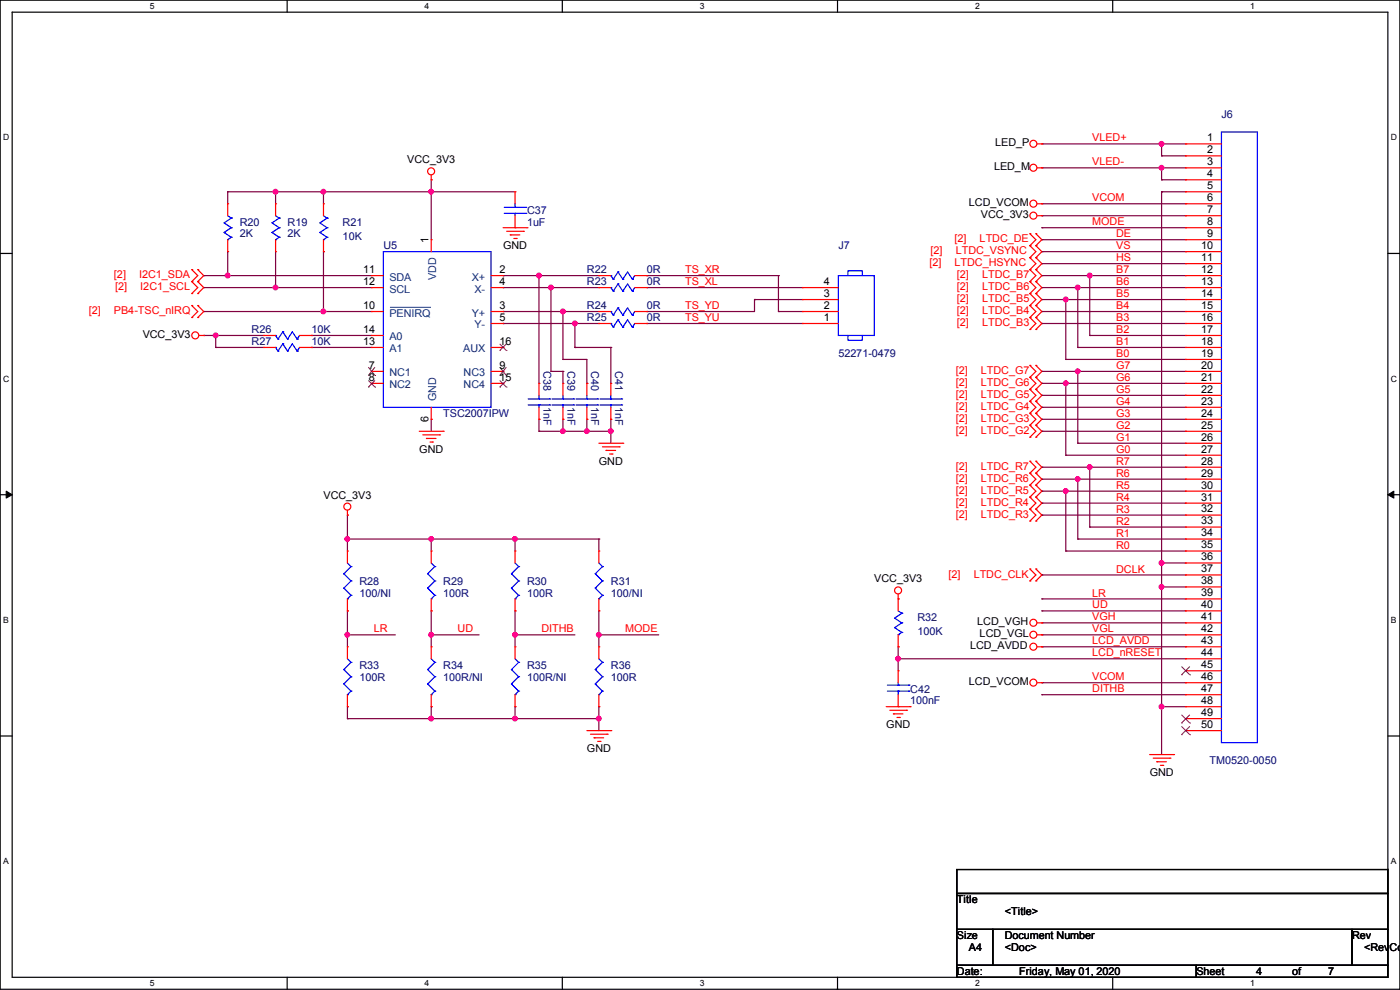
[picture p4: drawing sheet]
<svg xmlns="http://www.w3.org/2000/svg" width="297mm" height="210mm" viewBox="0 0 297 210" stroke-linecap="round" stroke-linejoin="round" font-family="sans-serif">
<path d="M0 0h297v209.8h-297zM2.6 2.6h291.8v204.7h-291.8z" fill="none" stroke="#000" stroke-width=".25"/>
<g fill="#fff">
<path d="M31.7 .3h1v2h-1z"/>
<path d="M31.7 207.6h1v1.9h-1z"/>
</g>
<path d="M60.9 0v2.6M60.9 207.3v2.5" fill="none" stroke="#000" stroke-width=".25"/>
<g fill="#fff">
<path d="M90.1 .3h1v2h-1z"/>
<path d="M90.1 207.6h1v1.9h-1z"/>
</g>
<path d="M119.3 0v2.6M119.3 207.3v2.5" fill="none" stroke="#000" stroke-width=".25"/>
<g fill="#fff">
<path d="M148.5 .3h.9v2h-.9z"/>
<path d="M148.5 207.6h.9v1.9h-.9z"/>
</g>
<path d="M177.7 0v2.6M177.7 207.3v2.5" fill="none" stroke="#000" stroke-width=".25"/>
<g fill="#fff">
<path d="M206.8 .3h1v2h-1z"/>
<path d="M206.8 207.6h1v1.9h-1z"/>
</g>
<path d="M236.1 0v2.6M236.1 207.3v2.5" fill="none" stroke="#000" stroke-width=".25"/>
<g fill="#fff">
<path d="M265.2 .3h1v2h-1z"/>
<path d="M265.2 207.6h1v1.9h-1z"/>
<path d="M.7 28.2h1.2v1.9h-1.2z"/>
<path d="M295.1 28.2h1.2v1.9h-1.2z"/>
<path d="M.7 79.3h1.2v2h-1.2z"/>
<path d="M295.1 79.3h1.2v2h-1.2z"/>
</g>
<path d="M0 53.8h2.6M294.4 53.8h2.6" fill="none" stroke="#000" stroke-width=".25"/>
<g fill="#fff">
<path d="M.7 130.5h1.2v2h-1.2z"/>
<path d="M295.1 130.5h1.1v2h-1.1z"/>
</g>
<path d="M0 104.9h2.6M294.4 104.9h2.6" fill="none" stroke="#000" stroke-width=".25"/>
<path d="M1.3 104.2l1.3 .7-1.3 .8zM294.4 104.9l1.3-.7v1.5z" fill="#000" stroke="#000" stroke-width=".21"/>
<g fill="#fff">
<path d="M.7 181.7h1.2v2h-1.2z"/>
<path d="M295.1 181.7h1.1v2h-1.1z"/>
</g>
<path d="M0 156.1h2.6M294.4 156.1h2.6M203 184.4h91.4v5.1h-91.4zM203 189.5h91.4v7.6h-91.4zM203 197.1h7.6v7.7h-7.6zM210.6 197.1h76.2v7.7h-76.2zM286.8 197.1h7.6v7.7h-7.6zM203 204.8h50.8v2.5h-50.8zM253.8 204.8h40.6v2.5h-40.6z" fill="none" stroke="#000" stroke-width=".25"/>
<g fill="none" stroke="#800040" stroke-width=".25">
<path d="M91.5 38.1h.1M91.5 38.1v12.7M221 30.5h.1M221 35.6h.1M221 30.5h30.5M221 35.6h30.5M246.4 33.1h.1M246.4 30.5h.1M246.4 38.1h.1M246.4 35.6h.1M246.4 33.1h5.1M246.4 38.1h5.1"/>
<path d="M246.4 30.5v2.6M246.4 35.6v2.5M43.2 58.5h.1M43.2 58.5h35.6M48.3 58.5h.1M48.3 40.7h.1M48.3 40.7h61M48.3 40.7v2.5M48.3 53.4v5.1M58.5 40.7h.1M58.5 40.7v2.5M58.5 53.4v7.6"/>
<path d="M68.6 53.4h.1M68.6 40.7h.1M68.6 40.7v2.5M68.6 53.4v12.7M91.5 40.7h.1M106.7 58.5h.1M106.7 58.5h20.3M114.3 58.5h.1M114.3 58.5v22.8M137.2 58.5h.1M137.2 58.5h27.9M165.1 58.5h.1"/>
<path d="M165.1 58.5v7.6M221 43.2h.1M221 45.8h.1M221 48.3h.1M221 50.8h.1M221 53.4h.1M221 55.9h.1M221 58.5h.1M221 43.2h30.5M221 45.8h30.5M221 48.3h30.5M221 50.8h30.5"/>
<path d="M221 53.4h30.5M221 55.9h30.5M221 58.5h30.5M231.2 58.5h.1M231.2 58.5v12.7M246.4 40.7h.1M246.4 40.7v119.4M246.4 40.7h5.1M43.2 66.1h.1M43.2 71.2h.1M43.2 61h.1M43.2 61h35.6"/>
<path d="M43.2 66.1h35.6M43.2 71.2h12.7M45.8 71.2h.1M45.8 73.7h.1M45.8 73.7h10.1M45.8 71.2v2.5M58.5 61h.1M66.1 71.2h.1M66.1 73.7h.1M66.1 71.2h12.7M66.1 73.7h12.7M68.6 66.1h.1"/>
<path d="M106.7 66.1h.1M106.7 68.6h.1M106.7 61h.1M106.7 61h20.3M106.7 66.1h20.3M106.7 68.6h20.3M116.9 61h.1M116.9 78.8h.1M116.9 78.8h2.5M116.9 61v17.8M119.4 66.1h.1M119.4 76.2h.1"/>
<path d="M119.4 78.8h.1M119.4 76.2h5.1v5.1M119.4 66.1v10.1M119.4 78.8v2.5M122 73.7h.1M122 68.6h.1M122 73.7h7.6M122 68.6v5.1M129.6 73.7h.1M129.6 73.7v7.6M137.2 61h.1M137.2 66.1h.1"/>
<path d="M137.2 68.6h.1M137.2 61h33M137.2 68.6h33M160.1 63.5h.1M160.1 63.5h10.1M160.1 63.5v2.6h-22.9M165.1 66.1h.1M165.1 66.1h5.1M221 66.1h.1M221 68.6h.1M221 61h.1M221 63.5h.1"/>
<path d="M221 78.8h.1M221 61h30.5M221 63.5h30.5M221 66.1h30.5M221 68.6h30.5M221 78.8h30.5M226.1 63.5h.1M226.1 76.2h.1M226.1 76.2h25.4M226.1 63.5v12.7M228.6 61h.1M228.6 73.7h.1"/>
<path d="M228.6 78.8h.1M228.6 73.7h22.9M228.6 61v12.7M228.6 78.8v15.2M231.2 71.2h.1M231.2 71.2h20.3M91.5 88.9h.1M91.5 88.9v2.6M114.3 88.9h.1M114.3 91.5h.1M114.3 91.5h15.3M114.3 88.9v2.6"/>
<path d="M119.4 91.5h.1M119.4 88.9h.1M119.4 88.9v2.6M124.5 81.3h.1M124.5 88.9h.1M124.5 91.5h.1M124.5 88.9v2.6M129.6 88.9h.1M129.6 91.5h.1M129.6 88.9v5.1M221 83.9h.1M221 86.4h.1"/>
<path d="M221 91.5h.1M221 88.9h.1M221 81.3h.1M221 99.1h.1M221 81.3h30.5M221 83.9h30.5M221 86.4h30.5M221 91.5h30.5M221 99.1h30.5M221 88.9h30.5M226.1 81.3h.1M226.1 96.6h.1"/>
<path d="M226.1 96.6h25.4M226.1 81.3v15.3M228.6 94h.1M228.6 94h22.9M231.2 99.1h.1M231.2 99.1v12.7M73.7 114.3h.1M73.7 109.3h.1M73.7 114.3h53.3M73.7 109.3v7.6M91.5 114.3h.1M91.5 114.3v2.6"/>
<path d="M109.3 114.3h.1M109.3 114.3v2.6M127 114.3h.1M127 114.3v2.6M221 106.7h.1M221 109.3h.1M221 104.2h.1M221 101.6h.1M221 101.6h30.5M221 104.2h30.5M221 106.7h30.5M221 109.3h30.5"/>
<path d="M226.1 104.2h.1M226.1 116.9h.1M226.1 116.9h25.4M226.1 104.2v12.7M228.6 101.6h.1M228.6 114.3h.1M228.6 114.3h22.9M228.6 101.6v12.7M231.2 111.8h.1M231.2 111.8h20.3M246.4 119.4h.1M246.4 119.4h5.1"/>
<path d="M73.7 134.7h.1M73.7 129.6h.1M73.7 134.7h10.2M73.7 129.6v7.6M91.5 134.7h.1M91.5 129.6h.1M91.5 134.7h10.1M91.5 129.6v7.6M109.3 134.7h.1M109.3 129.6h.1M109.3 134.7h12.7M109.3 129.6v7.6"/>
<path d="M127 134.7h.1M127 129.6h.1M127 134.7h12.7M127 129.6v7.6M190.5 139.7h.1M190.5 137.2h.1M190.5 139.7h61M190.5 137.2v5.1M221 127h.1M221 129.6h.1M221 132.1h.1M221 134.7h.1"/>
<path d="M221 137.2h.1M221 122h.1M221 127h30.5M221 129.6h30.5M221 132.1h30.5M221 134.7h30.5M221 137.2h30.5M221 122h30.5M246.4 124.5h.1M246.4 124.5h5.1M73.7 149.9h.1M73.7 152.4h.1"/>
<path d="M73.7 149.9v2.5M73.7 152.4h53.3M91.5 149.9h.1M91.5 152.4h.1M91.5 149.9v2.5M109.3 149.9h.1M109.3 152.4h.1M109.3 149.9v2.5M127 149.9h.1M127 152.4h.1M127 149.9v5.1M221 144.8h.1"/>
<path d="M221 147.4h.1M221 144.8h30.5M221 147.4h30.5M246.4 149.9h.1M246.4 149.9h5.1"/>
</g>
<g fill="#f0f" stroke="#f0f" stroke-width=".25">
<circle cx="246.4" cy="35.6" r=".49"/>
<circle cx="190.5" cy="139.7" r=".49"/>
<circle cx="231.2" cy="58.4" r=".49"/>
<circle cx="228.6" cy="61" r=".49"/>
<circle cx="246.4" cy="149.9" r=".49"/>
<circle cx="246.4" cy="119.4" r=".49"/>
<circle cx="246.4" cy="30.5" r=".49"/>
<circle cx="109.2" cy="134.6" r=".49"/>
<circle cx="73.7" cy="134.6" r=".49"/>
<circle cx="91.5" cy="134.6" r=".49"/>
<circle cx="127" cy="134.6" r=".49"/>
<circle cx="127" cy="152.4" r=".49"/>
<circle cx="109.2" cy="152.4" r=".49"/>
<circle cx="91.5" cy="152.4" r=".49"/>
<circle cx="109.2" cy="114.3" r=".49"/>
<circle cx="73.7" cy="114.3" r=".49"/>
<circle cx="91.5" cy="114.3" r=".49"/>
<circle cx="226.1" cy="63.5" r=".49"/>
<circle cx="228.6" cy="78.8" r=".49"/>
<circle cx="226.1" cy="81.3" r=".49"/>
<circle cx="226.1" cy="104.2" r=".49"/>
<circle cx="228.6" cy="101.6" r=".49"/>
<circle cx="231.2" cy="99.1" r=".49"/>
<circle cx="246.4" cy="124.5" r=".49"/>
<circle cx="68.6" cy="66.1" r=".49"/>
<circle cx="45.7" cy="71.1" r=".49"/>
<circle cx="116.9" cy="61" r=".49"/>
<circle cx="48.3" cy="58.4" r=".49"/>
<circle cx="58.4" cy="61" r=".49"/>
<circle cx="68.6" cy="40.7" r=".49"/>
<circle cx="91.5" cy="40.7" r=".49"/>
<circle cx="114.3" cy="58.4" r=".49"/>
<circle cx="129.6" cy="91.5" r=".49"/>
<circle cx="124.5" cy="91.5" r=".49"/>
<circle cx="119.4" cy="91.5" r=".49"/>
<circle cx="119.4" cy="66.1" r=".49"/>
<circle cx="121.9" cy="68.6" r=".49"/>
<circle cx="58.4" cy="40.7" r=".49"/>
</g>
<g fill="none" stroke="#f00" stroke-width=".25">
<path d="M91.5 38.1h.1M91.5 37.1v1M220 30.5h1M220 35.6h1M221 30.5h.1M221 35.6h.1M251.5 30.5h.1M251.5 33.1h.1M251.5 35.6h.1M251.5 38.1h.1M251.5 30.5h7.6M251.5 35.6h7.6"/>
<path d="M251.5 33.1h7.6M251.5 38.1h7.6M40.7 59.7h.1M40.7 57.2h.1M40.7 59.7l1.3 1.3-1.3 1.3M40.7 57.2l1.3 1.3-1.3 1.2M42 59.7h.1M42 57.2h.1M42 59.7l1.2 1.3-1.2 1.3M42 57.2l1.2 1.3-1.2 1.2M48.3 43.2h.1M48.3 53.4h.1"/>
<path d="M48.3 43.2v2.6M48.3 50.8v2.6M58.5 43.2h.1M58.5 53.4h.1M58.5 43.2v2.6M58.5 50.8v2.6M68.6 43.2h.1M68.6 53.4h.1M68.6 43.2v2.6M68.6 50.8v2.6M78.8 58.5h.1M78.8 58.5h2.5"/>
<path d="M91.5 50.8h.1M91.5 50.8v2.6M104.2 58.5h2.5M106.7 58.5h.1M106.7 48.3h5.1M107.5 49.1h3.5M108.2 49.8h.1M108.2 49.8h2.1M109 50.6h.5M109.3 48.3h.1M109.3 40.7h.1M109.3 40.7v2.5"/>
<path d="M109.3 45.8v2.5M109.5 50.6h.1M111 49.1h.1M111.8 48.3h.1M127 58.5h.1M127 58.5h2.6M134.7 58.5h2.5M137.2 58.5h.1M218.5 52.1h.1M218.5 49.6h.1M218.5 59.7h.1M218.5 57.2h.1"/>
<path d="M218.5 54.7h.1M218.5 49.6l1.3 1.2-1.3 1.3M218.5 57.2l1.3 1.3-1.3 1.2M218.5 54.7l1.3 1.2-1.3 1.3M218.5 52.1l1.3 1.3-1.3 1.3M218.5 59.7l1.3 1.3-1.3 1.3M219.8 49.6h.1M219.8 52.1h.1M219.8 57.2h.1M219.8 59.7h.1M219.8 54.7h.1M219.8 49.6l1.2 1.2-1.2 1.3"/>
<path d="M219.8 57.2l1.2 1.3-1.2 1.2M219.8 54.7l1.2 1.2-1.2 1.3M219.8 52.1l1.2 1.3-1.2 1.3M219.8 59.7l1.2 1.3-1.2 1.3M220 45.8h1M220 43.2h1M221 45.8h.1M221 43.2h.1M251.5 40.7h.1M251.5 43.2h.1M251.5 45.8h.1M251.5 48.3h.1"/>
<path d="M251.5 50.8h.1M251.5 53.4h.1M251.5 55.9h.1M251.5 58.5h.1M251.5 45.8h7.6M251.5 43.2h7.6M251.5 48.3h7.6M251.5 40.7h7.6M251.5 50.8h7.6M251.5 53.4h7.6M251.5 55.9h7.6M251.5 58.5h7.6"/>
<path d="M40.7 62.3h.1M40.7 67.4h.1M40.7 64.8h.1M40.7 64.8l1.3 1.3-1.3 1.3M42 62.3h.1M42 64.8h.1M42 67.4h.1M42 64.8l1.2 1.3-1.2 1.3M42.2 71.2h1M43.2 71.2h.1M55.9 71.2h.1M55.9 73.7h.1"/>
<path d="M55.9 71.2h2.6M55.9 73.7h2.6M63.5 71.2h2.6M63.5 73.7h2.6M66.1 71.2h.1M66.1 73.7h.1M78.8 66.1h.1M78.8 61h.1M78.8 71.2h.1M78.8 73.7h.1M78.8 78.8h.1M78.8 71.2h2.5"/>
<path d="M78.8 61h2.5M78.8 66.1h2.5M78.8 73.7h2.5M78.8 78.8h2.5M104.2 61h2.5M104.2 66.1h2.5M104.2 68.6h2.5M104.2 73.7h2.5M104.2 78.8h2.5M106.7 61h.1M106.7 66.1h.1M106.7 68.6h.1"/>
<path d="M106.7 73.7h.1M106.7 78.8h.1M127 61h.1M127 68.6h.1M127 66.1h.1M127 61h2.6M127 66.1h2.6M127 68.6h2.6M134.7 61h2.5M134.7 66.1h2.5M134.7 68.6h2.5M137.2 61h.1"/>
<path d="M137.2 68.6h.1M137.2 66.1h.1M170.2 68.6h.1M170.2 66.1h.1M170.2 63.5h.1M170.2 61h.1M170.2 61h7.6M170.2 63.5h7.6M170.2 66.1h7.6M170.2 68.6h7.6M218.5 67.4h.1M218.5 64.8h.1"/>
<path d="M218.5 77.5h.1M218.5 69.9h.1M218.5 62.3h.1M218.5 64.8l1.3 1.3-1.3 1.3M218.5 77.5l1.3 1.3-1.3 1.3M218.5 67.4l1.3 1.2-1.3 1.3M218.5 62.3l1.3 1.2-1.3 1.3M219.8 64.8h.1M219.8 67.4h.1M219.8 77.5h.1M219.8 69.9h.1M219.8 62.3h.1"/>
<path d="M219.8 64.8l1.2 1.3-1.2 1.3M219.8 77.5l1.2 1.3-1.2 1.3M219.8 67.4l1.2 1.2-1.2 1.3M219.8 62.3l1.2 1.2-1.2 1.3M251.5 61h.1M251.5 63.5h.1M251.5 66.1h.1M251.5 68.6h.1M251.5 71.2h.1M251.5 73.7h.1M251.5 76.2h.1M251.5 78.8h.1"/>
<path d="M251.5 71.2h7.6M251.5 61h7.6M251.5 63.5h7.6M251.5 66.1h7.6M251.5 68.6h7.6M251.5 73.7h7.6M251.5 76.2h7.6M251.5 78.8h7.6M78.8 81.3h.1M78.8 81.3h2.5M88.9 91.5h5.1M89.7 92.2h3.6"/>
<path d="M90.5 93h.1M90.5 93h2M91.2 93.8h.5M91.5 88.9h.1M91.5 86.4v2.5M91.7 93.8h.1M93.3 92.2h.1M94 91.5h.1M104.2 81.3h2.5M106.7 81.3h.1M114.3 88.9h.1M114.3 81.3h.1"/>
<path d="M114.3 81.3v2.6M114.3 86.4v2.5M119.4 88.9h.1M119.4 81.3h.1M119.4 81.3v2.6M119.4 86.4v2.5M124.5 88.9h.1M124.5 81.3h.1M124.5 81.3v2.6M124.5 86.4v2.5M127 94h5.1M127.8 94.8h3.6"/>
<path d="M128.6 95.5h.1M128.6 95.5h2M129.3 96.3h.5M129.6 88.9h.1M129.6 81.3h.1M129.6 81.3v2.6M129.6 86.4v2.5M129.8 96.3h.1M131.4 94.8h.1M132.1 94h.1M218.5 87.7h.1M218.5 90.2h.1"/>
<path d="M218.5 97.8h.1M218.5 80.1h.1M218.5 92.8h.1M218.5 85.1h.1M218.5 82.6h.1M218.5 87.7l1.3 1.2-1.3 1.3M218.5 97.8l1.3 1.3-1.3 1.3M218.5 90.2l1.3 1.3-1.3 1.3M218.5 82.6l1.3 1.3-1.3 1.2M218.5 80.1l1.3 1.2-1.3 1.3M218.5 85.1l1.3 1.3-1.3 1.3M219.8 90.2h.1"/>
<path d="M219.8 87.7h.1M219.8 97.8h.1M219.8 80.1h.1M219.8 92.8h.1M219.8 82.6h.1M219.8 85.1h.1M219.8 87.7l1.2 1.2-1.2 1.3M219.8 97.8l1.2 1.3-1.2 1.3M219.8 90.2l1.2 1.3-1.2 1.3M219.8 82.6l1.2 1.3-1.2 1.2M219.8 80.1l1.2 1.2-1.2 1.3M219.8 85.1l1.2 1.3-1.2 1.3"/>
<path d="M251.5 81.3h.1M251.5 83.9h.1M251.5 86.4h.1M251.5 88.9h.1M251.5 91.5h.1M251.5 94h.1M251.5 96.6h.1M251.5 99.1h.1M251.5 91.5h7.6M251.5 94h7.6M251.5 81.3h7.6M251.5 83.9h7.6"/>
<path d="M251.5 86.4h7.6M251.5 88.9h7.6M251.5 96.6h7.6M251.5 99.1h7.6M73.7 109.3h.1M73.7 116.9h.1M73.7 108.2v1.1M73.7 116.9v2.5M91.5 116.9h.1M91.5 116.9v2.5M109.3 116.9h.1M109.3 116.9v2.5"/>
<path d="M127 116.9h.1M127 116.9v2.5M218.5 102.9h.1M218.5 100.4h.1M218.5 108h.1M218.5 105.5h.1M218.5 110.5h.1M218.5 100.4l1.3 1.2-1.3 1.3M218.5 105.5l1.3 1.2-1.3 1.3M218.5 102.9l1.3 1.3-1.3 1.3M218.5 108l1.3 1.3-1.3 1.2M219.8 100.4h.1"/>
<path d="M219.8 102.9h.1M219.8 105.5h.1M219.8 108h.1M219.8 110.5h.1M219.8 100.4l1.2 1.2-1.2 1.3M219.8 105.5l1.2 1.2-1.2 1.3M219.8 102.9l1.2 1.3-1.2 1.3M219.8 108l1.2 1.3-1.2 1.2M251.5 101.6h.1M251.5 104.2h.1M251.5 106.7h.1M251.5 109.3h.1"/>
<path d="M251.5 111.8h.1M251.5 114.3h.1M251.5 116.9h.1M251.5 119.4h.1M251.5 101.6h7.6M251.5 104.2h7.6M251.5 106.7h7.6M251.5 109.3h7.6M251.5 111.8h7.6M251.5 114.3h7.6M251.5 116.9h7.6M251.5 119.4h7.6"/>
<path d="M73.7 137.2h.1M73.7 129.6h.1M73.7 127v2.6M73.7 137.2v2.5M91.5 137.2h.1M91.5 129.6h.1M91.5 127v2.6M91.5 137.2v2.5M109.3 137.2h.1M109.3 129.6h.1M109.3 127v2.6M109.3 137.2v2.5"/>
<path d="M127 137.2h.1M127 129.6h.1M127 127v2.6M127 137.2v2.5M190.5 127h.1M190.5 137.2h.1M190.5 126v3.6M190.5 134.7v2.5M218.5 120.7h.1M218.5 123.2h.1M218.5 120.7l1.3 1.3-1.3 1.2M219.8 123.2h.1"/>
<path d="M219.8 120.7h.1M219.8 120.7l1.2 1.3-1.2 1.2M220 134.7h1M220 132.1h1M220 137.2h1M221 134.7h.1M221 132.1h.1M221 137.2h.1M251.5 122h.1M251.5 124.5h.1M251.5 127h.1M251.5 129.6h.1"/>
<path d="M251.5 132.1h.1M251.5 134.7h.1M251.5 137.2h.1M251.5 139.7h.1M251.5 134.7h7.6M251.5 132.1h7.6M251.5 137.2h7.6M251.5 122h7.6M251.5 124.5h7.6M251.5 127h7.6M251.5 129.6h7.6M251.5 139.7h7.6"/>
<path d="M73.7 149.9h.1M73.7 147.4v2.5M91.5 149.9h.1M91.5 147.4v2.5M109.3 149.9h.1M109.3 147.4v2.5M124.5 155h5.1M125.3 155.7h3.5M126 156.5h.1M126 156.5h2.1M126.8 157.3h.5M127 149.9h.1"/>
<path d="M127 147.4v2.5M127.3 157.3h.1M128.8 155.7h.1M129.6 155h.1M188 149.9h5.1M188.8 150.7h3.5M189.5 151.4h.1M189.5 151.4h2.1M190.3 152.2h.5M190.5 142.3h.1M190.5 149.9h.1M190.5 142.3v2.5"/>
<path d="M190.5 147.4v2.5M190.8 152.2h.1M192.3 150.7h.1M193.1 149.9h.1M220 144.8h1M221 144.8h.1M251.5 142.3h.1M251.5 144.8h.1M251.5 147.4h.1M251.5 149.9h.1M251.5 152.4h.1M251.5 155h.1"/>
<path d="M251.5 155h7.6M251.5 144.8h7.6M251.5 149.9h7.6M251.5 142.3h7.6M251.5 147.4h7.6M251.5 152.4h7.6M243.9 160.1h5.1M244.6 160.8h3.6M245.4 161.6h.1M245.4 161.6h2M246.2 162.3h.5M246.7 162.3h.1"/>
<path d="M248.2 160.8h.1M249 160.1h.1"/>
<circle cx="91.5" cy="36.3" r=".74"/>
<circle cx="219.2" cy="35.6" r=".74"/>
<circle cx="219.2" cy="30.5" r=".74"/>
<circle cx="219.2" cy="45.7" r=".74"/>
<circle cx="219.2" cy="43.2" r=".74"/>
<circle cx="41.4" cy="71.1" r=".74"/>
<circle cx="73.7" cy="107.5" r=".74"/>
<circle cx="190.5" cy="125.2" r=".74"/>
<circle cx="219.2" cy="134.6" r=".74"/>
<circle cx="219.2" cy="132.1" r=".74"/>
<circle cx="219.2" cy="137.2" r=".74"/>
<circle cx="219.2" cy="144.8" r=".74"/>
</g>
<g fill="none" stroke="#00f" stroke-width=".25">
<path d="M259.1 28h7.6v129.5h-7.6zM47.5 49.3h.1M47.5 49.3l1.6 1M48.3 50.8h.1M48.3 45.8l.8 .5M49.1 46.3h.1M49.1 48.3h.1M49.1 50.3h.1M49.1 46.3l-1.6 1 1.6 1M49.1 48.3l-1.6 1M49.1 50.3l-.8 .5M57.7 49.3h.1"/>
<path d="M57.7 49.3l1.5 1M58.5 50.8h.1M58.5 45.8l.7 .5M59.2 46.3h.1M59.2 48.3h.1M59.2 50.3h.1M59.2 46.3l-1.5 1 1.5 1M59.2 48.3l-1.5 1M59.2 50.3l-.7 .5M67.9 49.3h.1M67.9 49.3l1.5 1M68.6 50.8h.1"/>
<path d="M68.6 45.8l.8 .5M69.4 46.3h.1M69.4 48.3h.1M69.4 50.3h.1M69.4 46.3l-1.5 1 1.5 1M69.4 48.3l-1.5 1M69.4 50.3l-.8 .5M81.3 53.4h22.9v33h-22.9zM107 44h4.5M107 45.3h4.5M109.3 45.3h.1M109.3 44h.1"/>
<path d="M109.3 43.2v.8M109.3 45.3v.5M111.5 44h.1M111.5 45.3h.1M129.6 58.5h.1M129.6 58.5l.5 .7M130.1 59.2h.1M131.1 57.7h.1M131.1 57.7l1 1.5M131.1 57.7l-1 1.5M132.1 59.2h.1M132.1 59.2l1-1.5 1.1 1.5"/>
<path d="M134.2 59.2h.1M134.7 58.5l-.5 .7M177.8 58.5h7.7v12.7h-7.7zM179.9 58.5v-1.1h3v1.1M58.5 71.2h.1M58.5 73.7h.1M58.5 71.2l.5 .7M58.5 73.7l.5 .8M59 71.9h.1M59 74.5h.1M60 70.4h.1M60 72.9h.1"/>
<path d="M60 70.4l1 1.5M60 70.4l-1 1.5M60 72.9l1 1.6M60 72.9l-1 1.6M61 71.9h.1M61 74.5h.1M61 71.9l1-1.5 1 1.5M61 74.5l1-1.6 1 1.6M63 71.9h.1M63 74.5h.1M63.5 71.2l-.5 .7M63.5 73.7l-.5 .8"/>
<path d="M129.6 61h.1M129.6 68.6h.1M129.6 66.1h.1M129.6 61l.5 .8M129.6 68.6l.5 .8M129.6 66.1l.5 .7M130.1 61.8h.1M130.1 69.4h.1M130.1 66.8h.1M131.1 60.2h.1M131.1 67.9h.1M131.1 65.3h.1"/>
<path d="M131.1 60.2l1 1.6M131.1 60.2l-1 1.6M131.1 67.9l1 1.5M131.1 67.9l-1 1.5M131.1 65.3l1 1.5M131.1 65.3l-1 1.5M132.1 61.8h.1M132.1 69.4h.1M132.1 66.8h.1M132.1 61.8l1-1.6 1.1 1.6M132.1 69.4l1-1.5 1.1 1.5M132.1 66.8l1-1.5 1.1 1.5"/>
<path d="M134.2 61.8h.1M134.2 69.4h.1M134.2 66.8h.1M134.7 61l-.5 .8M134.7 68.6l-.5 .8M134.7 66.1l-.5 .7M179.9 71.2v1h3v-1M112.1 84.6h4.5M112.1 85.9h4.5M114.3 85.9h.1M114.3 84.6h.1M114.3 83.9v.7"/>
<path d="M114.3 85.9v.5M116.6 84.6h.1M116.6 85.9h.1M117.1 84.6h4.6M117.1 85.9h4.6M119.4 85.9h.1M119.4 84.6h.1M119.4 83.9v.7M119.4 85.9v.5M121.7 84.6h.1M121.7 85.9h.1M122.2 84.6h4.6"/>
<path d="M122.2 85.9h4.6M124.5 85.9h.1M124.5 84.6h.1M124.5 83.9v.7M124.5 85.9v.5M126.8 84.6h.1M126.8 85.9h.1M127.3 84.6h4.6M127.3 85.9h4.6M129.6 85.9h.1M129.6 84.6h.1M129.6 83.9v.7"/>
<path d="M129.6 85.9v.5M131.9 84.6h.1M131.9 85.9h.1M73.7 119.4l.8 .8M91.5 119.4l.7 .8M109.3 119.4l.7 .8M127 119.4l.8 .8M72.9 121.7h.1M72.9 124.8h.1M72.9 121.7l1.6 1.5M72.9 124.8l1.6 1.5M73.7 127h.1"/>
<path d="M73.7 139.7l.8 .8M74.5 120.2h.1M74.5 123.2h.1M74.5 126.3h.1M74.5 120.2l-1.6 1.5M74.5 123.2l-1.6 1.6M74.5 126.3l-.8 .7M90.7 121.7h.1M90.7 124.8h.1M90.7 121.7l1.5 1.5M90.7 124.8l1.5 1.5M91.5 127h.1"/>
<path d="M91.5 139.7l.7 .8M92.2 120.2h.1M92.2 123.2h.1M92.2 126.3h.1M92.2 120.2l-1.5 1.5M92.2 123.2l-1.5 1.6M92.2 126.3l-.7 .7M108.5 121.7h.1M108.5 124.8h.1M108.5 121.7l1.5 1.5M108.5 124.8l1.5 1.5M109.3 127h.1"/>
<path d="M109.3 139.7l.7 .8M110 120.2h.1M110 123.2h.1M110 126.3h.1M110 120.2l-1.5 1.5M110 123.2l-1.5 1.6M110 126.3l-.7 .7M126.3 121.7h.1M126.3 124.8h.1M126.3 121.7l1.5 1.5M126.3 124.8l1.5 1.5M127 127h.1"/>
<path d="M127 139.7l.8 .8M127.8 120.2h.1M127.8 123.2h.1M127.8 126.3h.1M127.8 120.2l-1.5 1.5M127.8 123.2l-1.5 1.6M127.8 126.3l-.8 .7M189.8 133.1h.1M189.8 133.1l1.5 1.1M190.5 134.7h.1M190.5 129.6l.8 .5M191.3 130.1h.1"/>
<path d="M191.3 132.1h.1M191.3 134.2h.1M191.3 130.1l-1.5 1 1.5 1M191.3 132.1l-1.5 1M191.3 134.2l-.8 .5M72.9 142h.1M72.9 145.1h.1M72.9 142l1.6 1.6M72.9 145.1l1.6 1.5M73.7 147.4h.1M74.5 140.5h.1M74.5 143.6h.1"/>
<path d="M74.5 146.6h.1M74.5 140.5l-1.6 1.5M74.5 143.6l-1.6 1.5M74.5 146.6l-.8 .8M90.7 142h.1M90.7 145.1h.1M90.7 142l1.5 1.6M90.7 145.1l1.5 1.5M91.5 147.4h.1M92.2 140.5h.1M92.2 143.6h.1M92.2 146.6h.1"/>
<path d="M92.2 140.5l-1.5 1.5M92.2 143.6l-1.5 1.5M92.2 146.6l-.7 .8M108.5 142h.1M108.5 145.1h.1M108.5 142l1.5 1.6M108.5 145.1l1.5 1.5M109.3 147.4h.1M110 140.5h.1M110 143.6h.1M110 146.6h.1M110 140.5l-1.5 1.5"/>
<path d="M110 143.6l-1.5 1.5M110 146.6l-.7 .8M126.3 142h.1M126.3 145.1h.1M126.3 142l1.5 1.6M126.3 145.1l1.5 1.5M127 147.4h.1M127.8 140.5h.1M127.8 143.6h.1M127.8 146.6h.1M127.8 140.5l-1.5 1.5M127.8 143.6l-1.5 1.5"/>
<path d="M127.8 146.6l-.8 .8M188.3 146.6h4.5M188.3 145.3h4.5M190.5 145.3h.1M190.5 146.6h.1M190.5 144.8v.5M190.5 146.6v.8M192.8 146.6h.1M192.8 145.3h.1"/>
</g>
<g fill="none" stroke="#804000" stroke-width=".21">
<path d="M78.1 79.6h.1M78.1 77.9l1.5 1.7M79.6 79.6h.1M79.6 77.9l-1.5 1.7M106 74.4h.1M106 79.6h.1M106 72.9l1.4 1.5M106 77.9l1.4 1.7M107.4 74.4h.1M107.4 79.6h.1M107.4 72.9l-1.4 1.5M107.4 77.9l-1.4 1.7"/>
<path d="M78.1 82.1h.1M78.1 80.7l1.5 1.4M79.6 82.1h.1M79.6 80.7l-1.5 1.4M106 82.1h.1M106 80.7l1.4 1.4M107.4 82.1h.1M107.4 80.7l-1.4 1.4M250.6 143.1h.1M250.6 153.4h.1M250.6 155.8h.1M250.6 141.4l1.8 1.7"/>
<path d="M250.6 151.6l1.8 1.8M250.6 154.1l1.8 1.7M252.4 143.1h.1M252.4 153.4h.1M252.4 155.8h.1M252.4 141.4l-1.8 1.7M252.4 151.6l-1.8 1.8M252.4 154.1l-1.8 1.7"/>
</g>
<path d="M82.7 65.2h8.5M91.2 65.2h.1" fill="none" stroke="#004080" stroke-width=".21"/>
<g font-size="2.3">
<text x="256.1" y="30">1</text>
<text x="86.4" y="34.6">VCC_3V3</text>
<text x="211.1" y="31.1">LED_P</text>
<text x="256.1" y="32.5">2</text>
<text x="256.1" y="35.1">3</text>
<text x="210.9" y="36.2">LED_M</text>
<text x="256.1" y="37.6">4</text>
<text x="256.1" y="40.1">5</text>
<text x="205.5" y="43.8">LCD_VCOM</text>
<text x="208.1" y="46.3">VCC_3V3</text>
<text x="256.1" y="42.7">6</text>
<text x="256.1" y="45.2">7</text>
<text x="256.1" y="47.8">8</text>
<text x="90.9" y="51.6" transform="rotate(-90 90.9 51.6)">1</text>
<text x="106.7" y="52.9">GND</text>
<text x="254.8" y="52.8">10</text>
<text x="256.1" y="50.3">9</text>
<text x="77" y="57.9">11</text>
<text x="106" y="57.9">2</text>
<text x="254.8" y="55.4">11</text>
<text x="254.8" y="57.9">12</text>
<text x="77" y="65.5">10</text>
<text x="77" y="60.5">12</text>
<text x="106" y="60.5">4</text>
<text x="106" y="65.5">3</text>
<text x="174.8" y="65.5">2</text>
<text x="174.8" y="63">3</text>
<text x="174.8" y="60.5">4</text>
<text x="254.8" y="60.5">13</text>
<text x="254.8" y="63">14</text>
<text x="254.8" y="65.5">15</text>
<text x="30.3" y="71.7">VCC_3V3</text>
<text x="77" y="70.6">14</text>
<text x="106" y="68.1">5</text>
<text x="174.8" y="68.1">1</text>
<text x="254.8" y="68.1">16</text>
<text x="254.8" y="70.6">17</text>
<text x="77" y="73.2">13</text>
<text x="106" y="73.2">16</text>
<text x="254.8" y="73.2">18</text>
<text x="254.8" y="75.7">19</text>
<text x="78.3" y="78.2">7</text>
<text x="78.3" y="80.8">8</text>
<text x="106" y="78.2">9</text>
<text x="106" y="80.8">15</text>
<text x="254.8" y="78.2">20</text>
<text x="254.8" y="80.8">21</text>
<text x="254.8" y="83.3">22</text>
<text x="90.9" y="89.5" transform="rotate(-90 90.9 89.5)">6</text>
<text x="254.8" y="85.9">23</text>
<text x="254.8" y="88.4">24</text>
<text x="254.8" y="90.9">25</text>
<text x="254.8" y="93.5">26</text>
<text x="88.9" y="96.1">GND</text>
<text x="127" y="98.6">GND</text>
<text x="254.8" y="96">27</text>
<text x="254.8" y="98.6">28</text>
<text x="254.8" y="101.1">29</text>
<text x="68.6" y="105.7">VCC_3V3</text>
<text x="254.8" y="103.6">30</text>
<text x="254.8" y="106.2">31</text>
<text x="254.8" y="108.7">32</text>
<text x="254.8" y="111.3">33</text>
<text x="254.8" y="113.8">34</text>
<text x="254.8" y="116.3">35</text>
<text x="254.8" y="118.9">36</text>
<text x="185.5" y="123.5">VCC_3V3</text>
<text x="254.8" y="121.4">37</text>
<text x="254.8" y="124">38</text>
<text x="254.8" y="126.5">39</text>
<text x="254.8" y="129">40</text>
<text x="254.8" y="131.6">41</text>
<text x="205.8" y="137.8">LCD_AVDD</text>
<text x="207.3" y="132.7">LCD_VGH</text>
<text x="207.8" y="135.2">LCD_VGL</text>
<text x="254.8" y="134.1">42</text>
<text x="254.8" y="136.7">43</text>
<text x="254.8" y="139.2">44</text>
<text x="254.8" y="141.7">45</text>
<text x="205.5" y="145.4">LCD_VCOM</text>
<text x="254.8" y="144.3">46</text>
<text x="254.8" y="146.8">47</text>
<text x="254.8" y="149.4">48</text>
<text x="188" y="154.5">GND</text>
<text x="254.8" y="151.9">49</text>
<text x="254.8" y="154.4">50</text>
<text x="124.5" y="159.6">GND</text>
<text x="243.9" y="164.7">GND</text>
<text x="203" y="191.6">Title</text>
<text x="213.2" y="194.1">&lt;Title&gt;</text>
<text x="203" y="199.2">Size</text>
<text x="205.5" y="201.8">A4</text>
<text x="213.2" y="199.2">Document Number</text>
<text x="213.2" y="201.8">&lt;Doc&gt;</text>
<text x="286.8" y="199.2">Rev</text>
<text x="289.4" y="201.8">&lt;RevCod</text>
<text x="203" y="206.8">Date:</text>
<text x="216.2" y="206.8">Friday, May 01, 2020</text>
<text x="253.8" y="206.8">Sheet</text>
<text x="266.5" y="206.8">4</text>
<text x="274.1" y="206.8">of</text>
<text x="281.7" y="206.8">7</text>
</g>
<g font-size="2.3" fill="#000080">
<text x="259.1" y="25">J6</text>
<text x="50.8" y="47.8">R20</text>
<text x="61" y="47.8">R19</text>
<text x="72.7" y="47.8">R21</text>
<text x="111.8" y="45.3">C37</text>
<text x="111.8" y="47.8">1uF</text>
<text x="50.8" y="50.4">2K</text>
<text x="61" y="50.4">2K</text>
<text x="72.7" y="50.9">10K</text>
<text x="81.3" y="52.9">U5</text>
<text x="177.9" y="52.9">J7</text>
<text x="124.5" y="58">R22</text>
<text x="137.2" y="58">0R</text>
<text x="124.5" y="60.5">R23</text>
<text x="124.5" y="65.6">R24</text>
<text x="137.2" y="60.5">0R</text>
<text x="137.2" y="65.6">0R</text>
<text x="53.4" y="70.7">R26</text>
<text x="66.1" y="70.7">10K</text>
<text x="124.5" y="68.2">R25</text>
<text x="137.2" y="68.2">0R</text>
<text x="53.4" y="73.2">R27</text>
<text x="66.1" y="73.2">10K</text>
<text x="177.9" y="75.8">52271-0479</text>
<text x="115.3" y="78.8" transform="rotate(90 115.3 78.8)">C38</text>
<text x="120.4" y="78.8" transform="rotate(90 120.4 78.8)">C39</text>
<text x="125.4" y="78.8" transform="rotate(90 125.4 78.8)">C40</text>
<text x="130.5" y="78.8" transform="rotate(90 130.5 78.8)">C41</text>
<text x="94" y="88.5">TSC2007IPW</text>
<text x="115.3" y="86.4" transform="rotate(90 115.3 86.4)">1nF</text>
<text x="120.4" y="86.4" transform="rotate(90 120.4 86.4)">1nF</text>
<text x="125.4" y="86.4" transform="rotate(90 125.4 86.4)">1nF</text>
<text x="130.5" y="86.4" transform="rotate(90 130.5 86.4)">1nF</text>
<text x="76.2" y="124">R28</text>
<text x="94" y="124">R29</text>
<text x="111.8" y="124">R30</text>
<text x="129.6" y="124">R31</text>
<text x="76.2" y="126.6">100/NI</text>
<text x="94" y="126.6">100R</text>
<text x="111.8" y="126.6">100R</text>
<text x="129.6" y="126.6">100/NI</text>
<text x="194.6" y="131.7">R32</text>
<text x="194.6" y="134.7">100K</text>
<text x="76.2" y="141.8">R33</text>
<text x="94" y="141.8">R34</text>
<text x="111.8" y="141.8">R35</text>
<text x="129.6" y="141.8">R36</text>
<text x="76.2" y="144.4">100R</text>
<text x="94" y="144.4">100R/NI</text>
<text x="111.8" y="144.4">100R/NI</text>
<text x="129.6" y="144.4">100R</text>
<text x="193.1" y="146.9">C42</text>
<text x="193.1" y="149.4">100nF</text>
<text x="256.6" y="162.1">TM0520-0050</text>
</g>
<g font-size="2.3" fill="#f00">
<text x="231.7" y="30">VLED+</text>
<text x="231.7" y="35.1">VLED-</text>
<text x="231.7" y="42.7">VCOM</text>
<text x="231.7" y="47.8">MODE</text>
<text x="197.4" y="53.9">[2]</text>
<text x="202.5" y="51.4">[2]</text>
<text x="202.7" y="53.9">LTDC_VSYNC</text>
<text x="207.8" y="51.4">LTDC_DE</text>
<text x="236.8" y="50.3">DE</text>
<text x="236.8" y="52.9">VS</text>
<text x="24.2" y="59">[2]</text>
<text x="29.5" y="59">I2C1_SDA</text>
<text x="145.3" y="58">TS_XR</text>
<text x="197.2" y="56.5">[2]</text>
<text x="202.5" y="56.5">LTDC_HSYNC</text>
<text x="203" y="59">[2]</text>
<text x="208.3" y="59">LTDC_B7</text>
<text x="236.8" y="55.4">HS</text>
<text x="236.8" y="58">B7</text>
<text x="24.4" y="61.6">[2]</text>
<text x="29.8" y="61.6">I2C1_SCL</text>
<text x="145.3" y="60.5">TS_XL</text>
<text x="145.3" y="65.6">TS_YD</text>
<text x="203" y="64.1">[2]</text>
<text x="203" y="61.6">[2]</text>
<text x="208.3" y="64.1">LTDC_B5</text>
<text x="208.3" y="61.6">LTDC_B6</text>
<text x="236.8" y="60.5">B6</text>
<text x="236.8" y="63">B5</text>
<text x="236.8" y="65.6">B4</text>
<text x="18.8" y="66.6">[2]</text>
<text x="24.2" y="66.6">PB4-TSC_nIRQ</text>
<text x="145.3" y="68.1">TS_YU</text>
<text x="203" y="66.6">[2]</text>
<text x="203" y="69.2">[2]</text>
<text x="208.3" y="66.6">LTDC_B4</text>
<text x="208.3" y="69.2">LTDC_B3</text>
<text x="236.8" y="68.1">B3</text>
<text x="236.8" y="70.7">B2</text>
<text x="236.8" y="73.2">B1</text>
<text x="236.8" y="75.7">B0</text>
<text x="202.7" y="79.3">[2]</text>
<text x="202.7" y="81.9">[2]</text>
<text x="208.1" y="79.3">LTDC_G7</text>
<text x="208.1" y="81.9">LTDC_G6</text>
<text x="236.8" y="80.8">G6</text>
<text x="236.8" y="78.3">G7</text>
<text x="236.8" y="83.4">G5</text>
<text x="202.7" y="89.5">[2]</text>
<text x="202.7" y="84.4">[2]</text>
<text x="202.7" y="87">[2]</text>
<text x="208.1" y="89.5">LTDC_G3</text>
<text x="208.1" y="84.4">LTDC_G5</text>
<text x="208.1" y="87">LTDC_G4</text>
<text x="236.8" y="85.9">G4</text>
<text x="236.8" y="88.4">G3</text>
<text x="202.7" y="92">[2]</text>
<text x="208.1" y="92">LTDC_G2</text>
<text x="236.8" y="91">G2</text>
<text x="236.8" y="93.5">G1</text>
<text x="202.7" y="99.7">[2]</text>
<text x="208.1" y="99.7">LTDC_R7</text>
<text x="236.8" y="96.1">G0</text>
<text x="236.8" y="98.6">R7</text>
<text x="236.8" y="101.1">R6</text>
<text x="202.7" y="102.2">[2]</text>
<text x="202.7" y="107.3">[2]</text>
<text x="202.7" y="104.7">[2]</text>
<text x="208.1" y="102.2">LTDC_R6</text>
<text x="208.1" y="107.3">LTDC_R4</text>
<text x="208.1" y="104.7">LTDC_R5</text>
<text x="236.8" y="103.7">R5</text>
<text x="236.8" y="106.2">R4</text>
<text x="202.7" y="109.8">[2]</text>
<text x="208.1" y="109.8">LTDC_R3</text>
<text x="236.8" y="108.8">R3</text>
<text x="236.8" y="111.3">R2</text>
<text x="236.8" y="113.8">R1</text>
<text x="236.8" y="116.4">R0</text>
<text x="201.2" y="122.5">[2]</text>
<text x="206.6" y="122.5">LTDC_CLK</text>
<text x="236.8" y="121.5">DCLK</text>
<text x="231.7" y="126.5">LR</text>
<text x="231.7" y="129.1">UD</text>
<text x="231.7" y="131.6">VGH</text>
<text x="79.3" y="134.2">LR</text>
<text x="97.1" y="134.2">UD</text>
<text x="114.9" y="134.2">DITHB</text>
<text x="132.6" y="134.2">MODE</text>
<text x="231.7" y="134.2">VGL</text>
<text x="231.7" y="136.7">LCD_AVDD</text>
<text x="231.7" y="139.2">LCD_nRESET</text>
<text x="231.7" y="144.3">VCOM</text>
<text x="231.7" y="146.9">DITHB</text>
</g>
<g font-size="2.3" fill="#004080">
<text x="82.6" y="59.5">SDA</text>
<text x="92.5" y="59.5" transform="rotate(-90 92.5 59.5)">VDD</text>
<text x="100.1" y="59.5">X+</text>
<text x="82.6" y="62.1">SCL</text>
<text x="100.7" y="62.1">X-</text>
<text x="82.6" y="67.1">PENIRQ</text>
<text x="100.1" y="67.1">Y+</text>
<text x="100.7" y="69.7">Y-</text>
<text x="82.6" y="72.2">A0</text>
<text x="82.6" y="74.8">A1</text>
<text x="98.3" y="74.8">AUX</text>
<text x="82.6" y="79.8">NC1</text>
<text x="82.6" y="82.4">NC2</text>
<text x="98.3" y="79.8">NC3</text>
<text x="98.3" y="82.4">NC4</text>
<text x="92.5" y="85.1" transform="rotate(-90 92.5 85.1)">GND</text>
</g>
<g font-size="1.8">
<text x="31.8" y="1.9">5</text>
<text x="90.1" y="1.9">4</text>
<text x="148.5" y="1.9">3</text>
<text x="206.8" y="1.9">2</text>
<text x="265.2" y="1.9">1</text>
<text x=".7" y="29.8">D</text>
<text x="295.1" y="29.8">D</text>
<text x=".7" y="80.9">C</text>
<text x="295.1" y="80.9">C</text>
<text x=".7" y="132.1">B</text>
<text x="295.1" y="132.1">B</text>
<text x=".7" y="183.3">A</text>
<text x="295.1" y="183.3">A</text>
<text x="31.8" y="209.2">5</text>
<text x="90.1" y="209.2">4</text>
<text x="148.5" y="209.2">3</text>
<text x="206.8" y="209.2">2</text>
<text x="265.2" y="209.2">1</text>
</g>
</svg>
